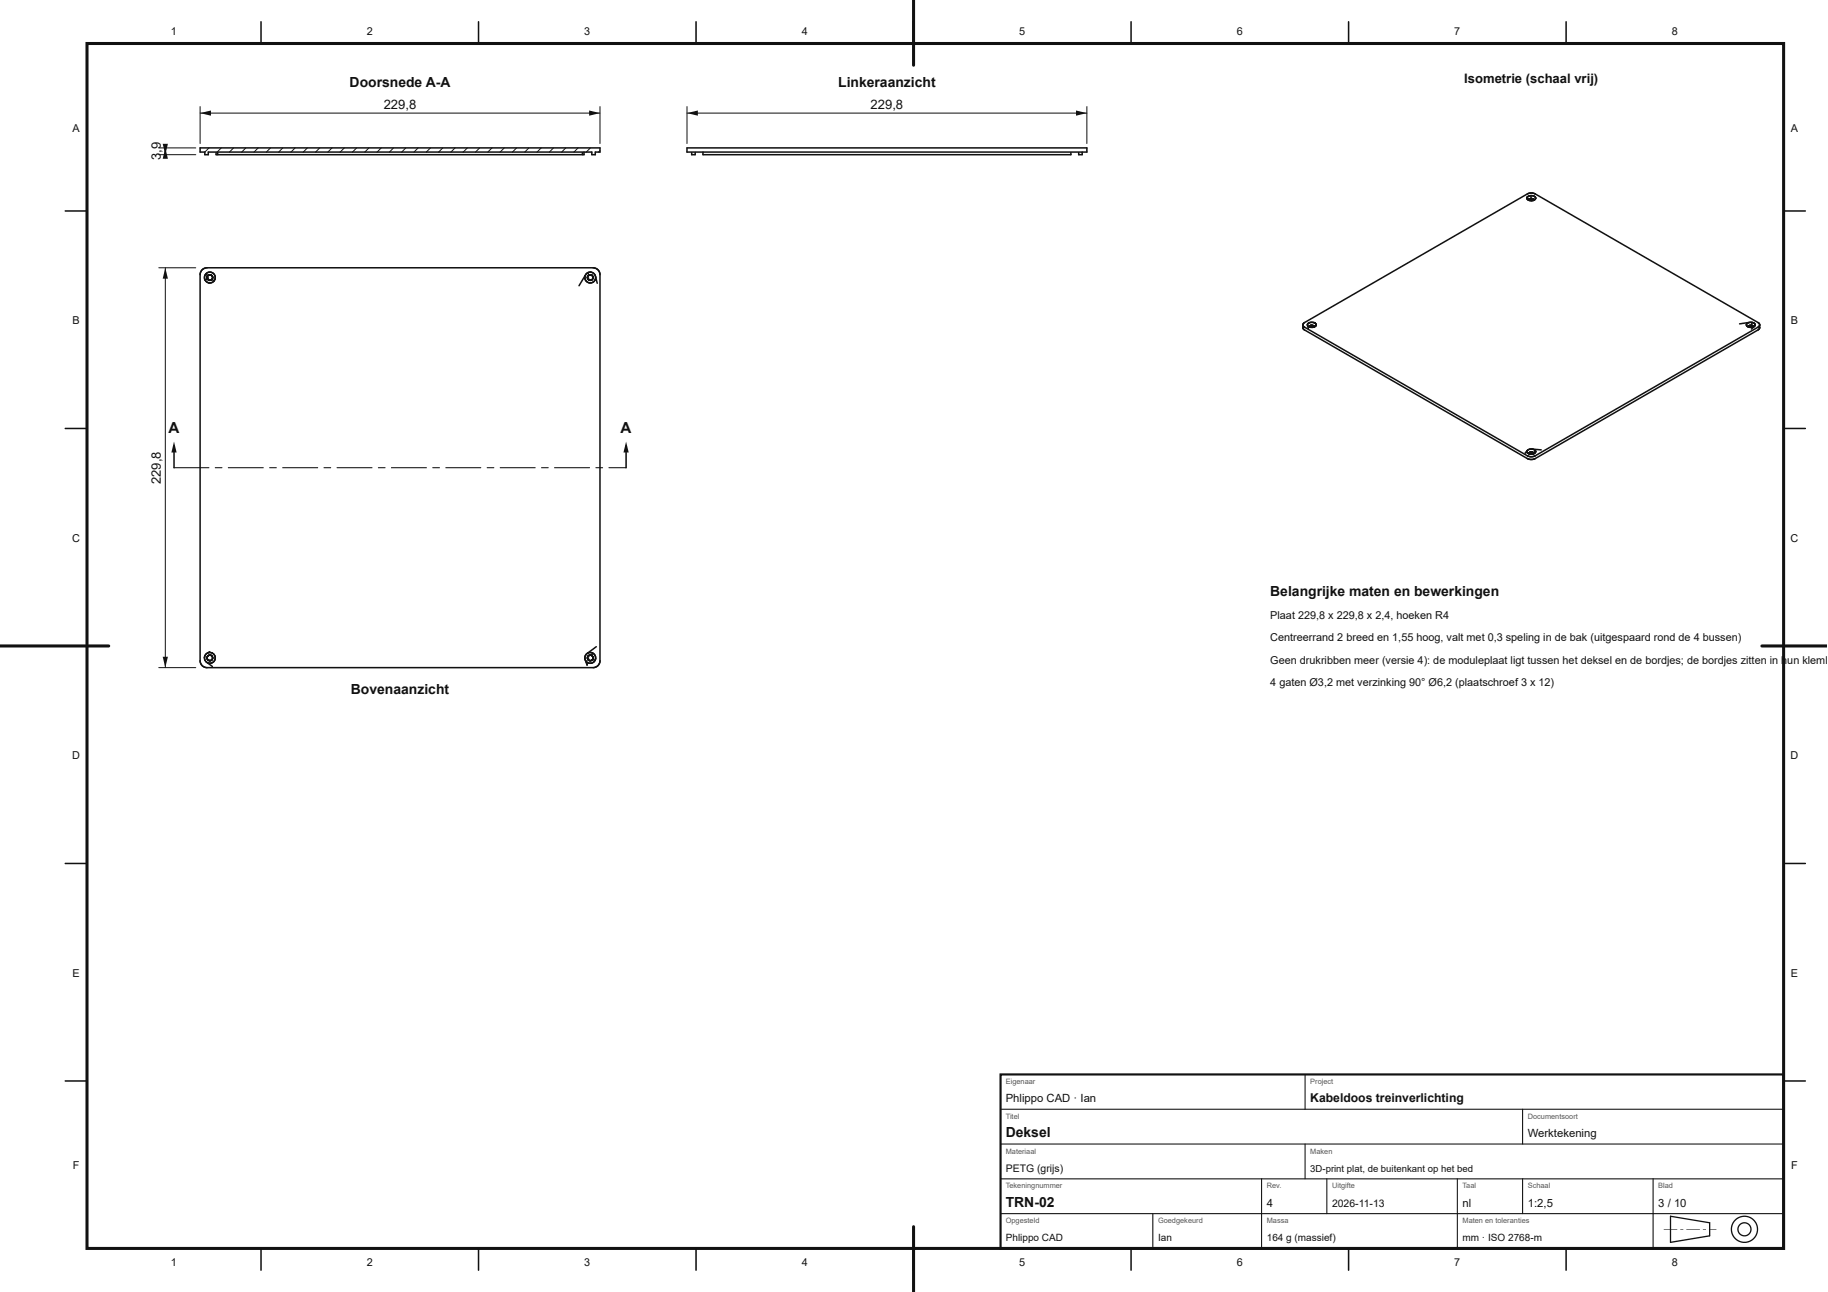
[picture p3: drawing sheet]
<svg xmlns="http://www.w3.org/2000/svg" width="420mm" height="297mm" viewBox="0 0 420 297" stroke-linecap="round" stroke-linejoin="round" font-family="sans-serif">
<g fill="none" stroke="#111" stroke-width=".35">
<path d="M46 34h91.9v1h-1.1v.6h-.8v-.6h-88.1v.6h-.8v-.6h-1.1zM50 35.1v.5M133.9 35.1v.5M134.2 35v.6h-84.5v-.5M47.6 63.6v.1M47.6 64h.1M47.6 64l.1 .1M47.7 64.2l.2 .1M48 64.4h.1M48.1 63.2h.3M48.4 64.4h-.2M48.5 63.2l.1 .1"/>
<path d="M48.7 64.3l-.2 .1M48.8 63.5v.1M48.8 64.1h.1M135.1 64v.2M135.2 63.4l-.2 .5M135.2 64.3l.6 .1M135.4 63.2l-.1 .1M135.6 63.2l.6 .2M136 64.4h-.1M136.2 64.2l-.2 .1M136.3 63.6v.1M47.6 151.3l.4 .5"/>
<path d="M47.6 151.1v.1M47.6 151v.1M47.6 151h.1M48.4 150.6l-.5 .1M48.4 151.8l-.2 .1M48.5 150.7h.1M48.6 151.8h-.1M48.7 150.8l.1 .1M48.8 150.9v.1M48.8 151h.1M135 151.1v.2M135 151.4l.1 .1"/>
<path d="M135.1 150.9v.1M135.3 151.8h.1M135.5 151.9h.3M135.6 150.6h.2M136.2 151.5l-.3 .3M136.3 151.2v.1"/>
</g>
<g fill="none" stroke="#111" stroke-width=".23">
<path d="M48 34l-.9 1M50.9 34l-1 1M53.7 34l-1 1M56.5 34l-.9 1M59.3 34l-.9 1M62.2 34l-1 1M65 34l-1 1M67.8 34l-.9 1M70.7 34l-1 1M73.5 34l-1 1M76.3 34l-.9 1M79.1 34l-.9 1"/>
<path d="M82 34l-1 1M84.8 34l-1 1M87.6 34l-.9 1M90.5 34l-1 1M93.3 34l-1 1M96.1 34l-.9 1M98.9 34l-.9 1M101.8 34l-1 1M104.6 34l-1 1M107.4 34l-.9 1M110.3 34l-1 1M113.1 34l-1 1"/>
<path d="M115.9 34l-.9 1M118.7 34l-.9 1M121.6 34l-1 1M124.4 34l-1 1M127.2 34l-.9 1M130.1 34l-1 1M132.9 34l-1 1M135.7 34l-.9 1M137.9 34.6l-.3 .4"/>
</g>
<circle cx="135.6" cy="63.2" r=".17" fill="#111"/>
<g fill="none" stroke="#111" stroke-width=".35">
<path d="M46.4 62.1l.6-.4 .6-.1h88.7l1 .3 .5 .7 .1 .6v88.7l-.3 1-.7 .5-.6 .1h-88.7l-1-.4-.5-.6-.1-.6v-88.7zM47.6 63.7v.3M47.7 64.1v.1M47.9 64.3l.1 .1M48.1 64.4h.1M48.5 64.4h-.1M48.5 64.4h.1M48.6 63.3l.2 .2M48.8 64.1l-.1 .2M48.8 63.6l.1 .1M48.9 63.8l-.1 .2M135.2 64.2v.1"/>
<path d="M135.4 64.4h.1M135.5 64.4h.1M135.9 64.4h-.1M136 63.3h.1M136 63.3l.2 .1M136 64.3v.1M136.1 64.3h.1M136.2 63.4l.1 .2M136.3 64l-.1 .2M136.3 63.6v.5M47.7 151.5h.1M47.8 151.7l.1 .1"/>
<path d="M48 151.8l.2 .1M48.5 151.8h-.1M48.6 150.7l.1 .1M48.7 151.6l-.1 .1M48.7 151.6l-.1 .2M48.8 150.9h.1M48.8 151.6h-.1M48.8 151l-.1 .6M135 151.3v.1M135.2 151.6h.1M135.2 151.6l.1 .1M135.4 151.8l.2 .1"/>
<path d="M135.9 151.8l-.1 .1M136 150.7l.2 .1M136 151.8h.1M136.2 150.8v.1M136.2 150.9l.1 .1M136.2 151.6l-.1 .1M136.3 151h.1M136.3 151v.2M136.3 151.3l-.1 .2"/>
</g>
<circle cx="47.6" cy="64" r=".17" fill="#111"/>
<path d="M135 63.9l.1 .1M47.6 151.2v.1M47.6 151.5h.1" fill="none" stroke="#111" stroke-width=".35"/>
<circle cx="135.1" cy="64.1" r=".17" fill="#111"/>
<path d="M135.1 64.2h.1" fill="none" stroke="#111" stroke-width=".35"/>
<circle cx="135" cy="151.4" r=".17" fill="#111"/>
<g fill="none" stroke="#111" stroke-width=".35">
<path d="M47 64l.1 .2M47 64.2l.4 .5 .6 .4M47.1 63.3a1.24 1.24 0 0 1 1.7-.6 1.24 1.24 0 0 1 .6 1.6 1.24 1.24 0 0 1-1.6 .7M47.1 63.2v1.1M47.6 63.7h.1M47.9 63.3l-.3 .4M47.9 63.2v.1M48 63.2l-.1 .1M48.1 63.2h-.1M48.2 63.2h.1M48.4 63.2h.1M48.7 64.3h-.1"/>
<path d="M48.9 63.7v.1M134.4 63.8l.1 .3M134.5 64l.1 .4M134.5 64.3a1.24 1.24 0 0 0 1.2 .7 1.24 1.24 0 0 0 1.1-.7M134.6 63.2l-.2 .7M135.1 64v.2M135.1 62.7l-.4 .4-1.6 2.6M135.3 63.3l-.1 .1M135.3 62.6l-.2 .1M135.6 63.2h-.2M135.6 62.6l.5 .1 .6 .4 .6 2M135.6 63.2h-.1"/>
<path d="M135.6 63.2h.1M135.8 62.5l-.5 .1M136 64.4h.1M136.9 63.6l-.1 .8M47 151a1.25 1.25 0 0 0 .4 1.2l1.4 1M47.2 150.5l-.2 .6M47.7 150.9l-.1 .1M47.9 150.7l-.3 .3M48.1 151.9h.1M48.2 149.8l-1 .8M48.4 150.6l.1 .1M48.5 151.8h.1"/>
<path d="M48.6 151.8h.1M48.7 150.1l.3 .2a1.24 1.24 0 0 1 .2 1.7M48.8 150.1l-.6-.1-.5 .1M49.2 152a1.24 1.24 0 0 1-1.7 .3M134.5 151.7l.5 .9M134.6 150.6a1.24 1.24 0 0 1 1.3-.6 1.24 1.24 0 0 1 1 1M134.6 150.5l-.1 1 .5 1.4M135.1 150.9l-.1 .2M135.2 150.8l-.1 .1M135.6 150.6l-.4 .2M135.8 150.6l.2 .1M136.9 151v.5"/>
<path d="M136.9 151.2a1.24 1.24 0 0 1-.9 1.2 1.24 1.24 0 0 1-1.4-.6"/>
</g>
<circle cx="136" cy="151.8" r=".17" fill="#111"/>
<g fill="none" stroke="#111" stroke-width=".35">
<path d="M47.3 63l.4 .4M47.6 63.7v.1M47.7 64.1l-.6 .3M48.2 64.4h.1M48.7 64.2l.5 .4M48.9 63.7v.1M135 63.7v.1M135.1 62.7l.3 .5M47.6 151.2v.1M47.7 150.9h.1M47.7 151.6h.1M47.9 151.8h.1"/>
<path d="M48.2 151.9h.1M48.5 150.6v.1M135.1 151.5h.1M135.4 150.6v.1M135.6 151.9h.1M136 151.8h.1M136.3 151h.1M136.3 150.1l-.3 .6M136.3 151.5l.5 .3M137.1 148.7l-2.1 1.5"/>
</g>
<circle cx="47.6" cy="63.7" r=".17" fill="#111"/>
<path d="M48.1 64.4h.1M48.4 63.2h.1M48.9 63.9h.1" fill="none" stroke="#111" stroke-width=".35"/>
<circle cx="135" cy="63.7" r=".17" fill="#111"/>
<path d="M135.5 64.4h.1M135.8 63.2h.1M136.3 63.9h.1" fill="none" stroke="#111" stroke-width=".35"/>
<g fill="#111">
<circle cx="135.1" cy="151.6" r=".17"/>
<circle cx="47.6" cy="63.9" r=".17"/>
<circle cx="47.8" cy="151.7" r=".17"/>
</g>
<path d="M135.9 63.2h.1M135 152.6v.3" fill="none" stroke="#111" stroke-width=".35"/>
<circle cx="135.1" cy="150.9" r=".17" fill="#111"/>
<g fill="none" stroke="#111" stroke-width=".35">
<path d="M157.9 34h91.9v1h-91.9zM159.8 35.1v.5h-.8v-.5M161.6 35v.6h84.6v-.5M248.8 35v.6h-.8v-.5"/>
<circle cx="48.2" cy="63.8" r=".64"/>
<circle cx="135.7" cy="63.8" r=".64"/>
<circle cx="48.2" cy="151.2" r=".64"/>
<circle cx="135.7" cy="151.2" r=".64"/>
</g>
<path d="M46 24.5v8.5M46 26h91.9M137.9 24.5v8.5" fill="none" stroke="#111" stroke-width=".23"/>
<g fill="#111">
<path d="M46 26l2.5-.6v1.2z"/>
<path d="M135.4 25.4l2.5 .6-2.5 .6z"/>
</g>
<path d="M36.5 35.6h8.5M36.5 34h8.5M38 34v1.6" fill="none" stroke="#111" stroke-width=".23"/>
<g fill="#111">
<path d="M37.4 33.1h1.2l-.6 2.5z"/>
<path d="M38 34l.6 2.5h-1.2z"/>
</g>
<path d="M36.5 61.6h8.5M38 61.6v91.9M36.5 153.5h8.5" fill="none" stroke="#111" stroke-width=".23"/>
<g fill="#111">
<path d="M37.4 151h1.2l-.6 2.5z"/>
<path d="M38 61.6l.6 2.5h-1.2z"/>
</g>
<path d="M157.9 24.5v8.5M157.9 26h91.9M249.8 24.5v8.5" fill="none" stroke="#111" stroke-width=".23"/>
<g fill="#111">
<path d="M157.9 26l2.5-.6v1.2z"/>
<path d="M247.3 25.4l2.5 .6-2.5 .6z"/>
<path d="M39.9 107.4h8.1l.1 .1-.1 .1h-8zM49.4 107.4h1.6l.1 .1-.1 .1h-1.5zM52.4 107.4h8.1l.1 .1-.1 .1h-8zM61.9 107.4h1.6l.1 .1-.1 .1h-1.5zM64.9 107.4h8.1l.1 .1-.1 .1h-8zM74.4 107.4h1.6l.1 .1-.1 .1h-1.5zM77.4 107.4h8.1l.1 .1-.1 .1h-8zM86.9 107.4h1.6l.1 .1-.1 .1h-1.5zM89.9 107.4h8.1l.1 .1-.1 .1h-8zM99.4 107.4h1.6l.1 .1-.1 .1h-1.5zM102.4 107.4h8.1l.1 .1-.1 .1h-8zM111.9 107.4h1.6l.1 .1-.1 .1h-1.5zM114.9 107.4h8.1l.1 .1-.1 .1h-8zM124.4 107.4h1.6l.1 .1-.1 .1h-1.5zM127.4 107.4h8.1l.1 .1-.1 .1h-8zM136.9 107.4h1.6l.1 .1-.1 .1h-1.5zM139.9 107.4h4l.1 .1-.1 .1h-3.9z"/>
</g>
<path d="M40 102.5v5" fill="none" stroke="#111" stroke-width=".35"/>
<path d="M40 101.5l.6 2.5h-1.2z" fill="#111"/>
<path d="M143.9 102.5v5" fill="none" stroke="#111" stroke-width=".35"/>
<path d="M143.9 101.5l.6 2.5h-1.2z" fill="#111"/>
<g fill="none" stroke="#111" stroke-width=".35">
<path d="M351.5 45.9v.2M351.5 45.9h.1M351.5 46.1h.1M351.6 46h.1M351.9 45.9h.1M352 45.9h.1M352.2 45.9h.1M352.2 45.9l-.7 .2M352.3 45.9l.1 .1M352.4 46h.1M352.4 46l.1 .1M352.4 45.8h.1"/>
<path d="M352.5 46.1h.1M352.5 45.8v.1M352.5 45.9v.2M299.5 75.3l.4 .5 51.2 29.6 .8 .2 1-.2 51.2-29.6 .4-.5M299.6 74.3l51.5-29.7 .8-.2 1 .2 51.2 29.5a.56 .56 0 0 1 .4 .6 .56 .56 0 0 1-.4 .5l-51.2 29.6-1 .2-.8-.2-51.2-29.6-.4-.4zM301 75.1l.1 .1M301 75v.1M301.1 75.2h-.1M301.1 75.2h.1M301.1 75.1h.1M301.3 75l-.1 .1M301.4 75h.1"/>
<path d="M301.7 75l.1 .1M301.9 75.1h.1M301.9 75.1l-.4-.1-.4 .2M301.9 74.9h.1M301.9 75.1l.1 .1M302 75h.1M302.1 75h.1M302.1 75v.1M302.1 75.1l-.1 .1M302.1 75.1h.1M401.9 75.1l.1 .1M402 75.2h.1"/>
<path d="M402.3 75h.1M402.5 75h.1M402.7 75l-.7 .2M402.7 75l.2 .2M402.7 75v.1M402.8 74.8l.2 .2M402.8 74.8h.1M402.9 75.2h.1M403 75v.2M403 75.2h-.1M403 75h.1M403 75v.1"/>
<path d="M403 75.1h.1M351.5 104.3h.1M351.7 104.2h.1M352.2 104.2h.2M352.2 104.2l-.7 .1M352.3 104.2h.1M352.4 104.2h.1M352.4 104h.1M352.4 104.2l.1 .1M352.5 104.3h.1M352.5 104.1v.2"/>
</g>
<circle cx="402" cy="75.2" r=".17" fill="#111"/>
<path d="M351.6 45.7l-.1 .2M351.7 45.7h-.1M301 75h.1M301.1 74.9l-.1 .1M401.9 75.1h.1M401.9 75v.1M402 75h-.1M351.5 104.2h.1M351.6 104l-.1 .3M351.6 104h.1" fill="none" stroke="#111" stroke-width=".35"/>
<circle cx="351.5" cy="45.8" r=".17" fill="#111"/>
<path d="M301.1 75h.1M301.2 74.9h-.1M301.3 74.8l-.2 .1M402.1 74.9h-.1M402.1 74.8l-.2 .2M351.7 104h-.1" fill="none" stroke="#111" stroke-width=".35"/>
<circle cx="402" cy="75" r=".17" fill="#111"/>
<path d="M401.9 75h.1" fill="none" stroke="#111" stroke-width=".35"/>
<circle cx="351.6" cy="104" r=".17" fill="#111"/>
<g fill="none" stroke="#111" stroke-width=".35">
<path d="M351.1 45.3l-.1 .3 .1 .3M351.2 45.2l-.1 .1M351.7 45a.87 .87 0 0 1 1.3 .7 1.36 1.36 0 0 1-1.9 .1M351.7 45.7h.1M351.7 45.7h.6M351.7 45l-.7 .3M352.2 45.7h.1M352.5 45.8h.1M300.5 74.6l.2 .9M300.5 74.6h.1M300.9 74.2l-.4 .4M301 74.2h-.1"/>
<path d="M301.1 75h-.1M301.2 74.1l-.3 .1M301.3 74.8h.5M301.3 74.1l1 .1M301.3 74.1h-.2M301.7 74.8h.1M301.8 74.8l.1 .1M301.8 74.1l.7 .4M302 74.9h.1M302 74.9v.1M302.5 74.5v.1M302.5 74.6h.1"/>
<path d="M302.5 74.8l-.3 .3-.6 .2M302.5 74.6v.1M302.5 74.7v.1M401.4 74.7l.1 .1M401.4 74.6v.1M401.5 74.8l.4 .4h.8M401.5 74.6h-.1M401.5 74.5v.1M401.5 74.5h.1M401.7 74.3l-.2 .2M401.9 75h.1M402.2 74.1l-.5 .2"/>
<path d="M402.3 74.1l1 .2M402.3 74.1l-2.4 .3M402.7 74.8h-.6M402.7 74.8h.1M402.7 74.8l.1 .1M402.8 75.2h-.1M403.1 74.2l.1 .1M403.2 74.3l.2 .5-.8 .8M403.3 75l-.6 .2M351 103.7a1.1 1.1 0 0 0 1.6 .6M351 103.7h.1M351 103.6v.1"/>
<path d="M351.1 103.6l-.3 .4M351.7 103.2a.79 .79 0 0 1 .9 .1 .79 .79 0 0 1 .3 .7l-.3 .3M351.8 103.9h.1M351.8 103.2l-.6 .2-.6 .7M351.8 103.9h.4M351.9 103.9l-.2 .1M352.1 103.9h.1M352.2 103.9l.1 .1M352.3 104h.1M352.4 104l.1 .1M352.7 104.2l-.1 .1"/>
</g>
<circle cx="351.5" cy="104.2" r=".17" fill="#111"/>
<path d="M300.5 74.8l.5 .4 .6 .1M402 75.2h.1M351.5 104.1h.1M352.2 103.2l2.1 .2" fill="none" stroke="#111" stroke-width=".35"/>
<circle cx="351.5" cy="104.2" r=".17" fill="#111"/>
<g fill="none" stroke="#111" stroke-width=".35">
<path d="M351 45.4l.5 .5M351.7 45.7h-.1M351.9 45v.7M352.1 46.1v.1M299.5 74.7v.6M301 75h.1M301 75.1v.1M301.2 74.8l-.1 .1M301.3 74.8h.1M302 75h.1M401.9 75v.1M402.1 74.8v.1"/>
<path d="M402.7 74.1l-.1 .7M404.5 74.7v.6M351.5 104.2v.1M351.5 104.1h.1M352.3 104.4h.1M352.5 104.3h.1M353 103.6l-.5 .5"/>
</g>
<g fill="#111">
<circle cx="351.5" cy="46" r=".17"/>
<circle cx="352.4" cy="45.8" r=".17"/>
<circle cx="402.9" cy="74.9" r=".17"/>
<circle cx="351.8" cy="45.7" r=".17"/>
</g>
<g fill="none" stroke="#111" stroke-width=".35">
<path d="M60 5v5M110 5v5M160 5v5M210 5v5M260 5v5M310 5v5M360 5v5M15 48.5h5M410 48.5h5M15 98.5h5M410 98.5h5M350.8 104l-.2 .1"/>
<path d="M15 148.5h5M410 148.5h5M15 198.5h5M410 198.5h5M15 248.5h5M410 248.5h5M60 287v5M110 287v5M160 287v5M210 287v5M260 287v5M310 287v5"/>
<path d="M360 287v5"/>
</g>
<path d="M20 10h390v277h-390z" fill="none" stroke="#111" stroke-width=".7" stroke-linecap="butt"/>
<path d="M210 0v15M0 148.5h25M405 148.5h14.9M210 282v15" fill="none" stroke="#111" stroke-width=".7"/>
<path d="M230 247h180v40h-180z" fill="none" stroke="#111" stroke-width=".5"/>
<g fill="none" stroke="#111" stroke-width=".25">
<path d="M230 255h180M300 247v8M350 255v8M230 279h180M230 271h180M230 263h180M265 279v8M290 271v16M300 263v8M305 271v8M335 271v16M350 271v8"/>
<path d="M380 271v16"/>
</g>
<path d="M384 279.6l9 1.5v3l-9 1.5z" fill="none" stroke="#111" stroke-width=".3"/>
<path d="M382.4 282.5l3.2 .1zM386.2 282.5l.8 .1zM387.6 282.5l3.2 .1zM391.4 282.5l.8 .1zM392.8 282.5l1.8 .1z" fill="#111"/>
<g fill="none" stroke="#111" stroke-width=".3">
<circle cx="401" cy="282.6" r="3"/>
<circle cx="401" cy="282.6" r="1.5"/>
</g>
<g font-size="3.5" fill="#111">
<text x="38.7" y="99.5">A</text>
<text x="142.7" y="99.5">A</text>
</g>
<g font-size="3.2" fill="#111">
<text x="80.4" y="20">Doorsnede A-A</text>
<text x="192.7" y="20">Linkeraanzicht</text>
<text x="292" y="137">Belangrijke maten en bewerkingen</text>
<text x="80.7" y="159.5">Bovenaanzicht</text>
<text x="231.2" y="261.4">Deksel</text>
<text x="231.2" y="277.4">TRN-02</text>
</g>
<g font-size="3" fill="#111">
<text x="336.6" y="19">Isometrie (schaal vrij)</text>
<text x="88.2" y="25">229,8</text>
<text x="200.1" y="25">229,8</text>
<text x="37" y="35.2" transform="rotate(-90 37 35.2)">,9</text>
<text x="37" y="36.9" transform="rotate(-90 37 36.9)">3</text>
<text x="37" y="111.3" transform="rotate(-90 37 111.3)">229,8</text>
</g>
<text font-size="2.8" fill="#111" x="301.2" y="253.4">Kabeldoos treinverlichting</text>
<g font-size="2.6" fill="#111">
<text x="231.2" y="253.4">Phlippo CAD · Ian</text>
<text x="351.2" y="261.4">Werktekening</text>
<text x="291.2" y="277.4">4</text>
<text x="336.2" y="277.4">nl</text>
<text x="351.2" y="277.4">1:2,5</text>
<text x="381.2" y="277.4">3 / 10</text>
</g>
<g font-size="2.5" fill="#111">
<text x="39.3" y="8">1</text>
<text x="84.3" y="8">2</text>
<text x="134.3" y="8">3</text>
<text x="184.3" y="8">4</text>
<text x="234.3" y="8">5</text>
<text x="284.3" y="8">6</text>
<text x="334.3" y="8">7</text>
<text x="384.3" y="8">8</text>
<text x="16.7" y="30.2">A</text>
<text x="411.7" y="30.2">A</text>
<text x="16.7" y="74.5">B</text>
<text x="411.7" y="74.5">B</text>
<text x="16.6" y="124.5">C</text>
<text x="411.6" y="124.5">C</text>
<text x="292" y="142.2">Plaat 229,8 x 229,8 x 2,4, hoeken R4</text>
<text x="292" y="147.4">Centreerrand 2 breed en 1,55 hoog, valt met 0,3 speling in de bak (uitgespaard rond de 4 bussen)</text>
<text x="292" y="152.6">Geen drukribben meer (versie 4): de moduleplaat ligt tussen het deksel en de bordjes; de bordjes zitten in hun kleml</text>
<text x="292" y="157.8">4 gaten Ø3,2 met verzinking 90° Ø6,2 (plaatschroef 3 x 12)</text>
<text x="16.6" y="174.5">D</text>
<text x="411.6" y="174.5">D</text>
<text x="16.7" y="224.5">E</text>
<text x="411.7" y="224.5">E</text>
<text x="16.7" y="268.7">F</text>
<text x="411.7" y="268.7">F</text>
<text x="39.3" y="291">1</text>
<text x="84.3" y="291">2</text>
<text x="134.3" y="291">3</text>
<text x="184.3" y="291">4</text>
<text x="234.3" y="291">5</text>
<text x="284.3" y="291">6</text>
<text x="334.3" y="291">7</text>
<text x="384.3" y="291">8</text>
</g>
<g font-size="2.4" fill="#111">
<text x="231.2" y="269.4">PETG (grijs)</text>
<text x="306.2" y="277.4">2026-11-13</text>
</g>
<g font-size="2.3" fill="#111">
<text x="231.2" y="285.4">Phlippo CAD</text>
<text x="266.2" y="285.4">Ian</text>
<text x="291.2" y="285.4">164 g (massief)</text>
<text x="336.2" y="285.4">mm · ISO 2768-m</text>
</g>
<text font-size="2.2" fill="#111" x="301.2" y="269.4">3D-print plat, de buitenkant op het bed</text>
<g font-size="1.7" fill="#555">
<text x="231.2" y="249.2">Eigenaar</text>
<text x="301.2" y="249.2">Project</text>
<text x="231.2" y="257.2">Titel</text>
<text x="351.2" y="257.2">Documentsoort</text>
<text x="231.2" y="265.2">Materiaal</text>
<text x="301.2" y="265.2">Maken</text>
<text x="231.2" y="273.2">Tekeningnummer</text>
<text x="291.2" y="273.2">Rev.</text>
<text x="306.2" y="273.2">Uitgifte</text>
<text x="336.2" y="273.2">Taal</text>
<text x="351.2" y="273.2">Schaal</text>
<text x="381.2" y="273.2">Blad</text>
<text x="231.2" y="281.2">Opgesteld</text>
<text x="266.2" y="281.2">Goedgekeurd</text>
<text x="291.2" y="281.2">Massa</text>
<text x="336.2" y="281.2">Maten en toleranties</text>
</g>
</svg>
